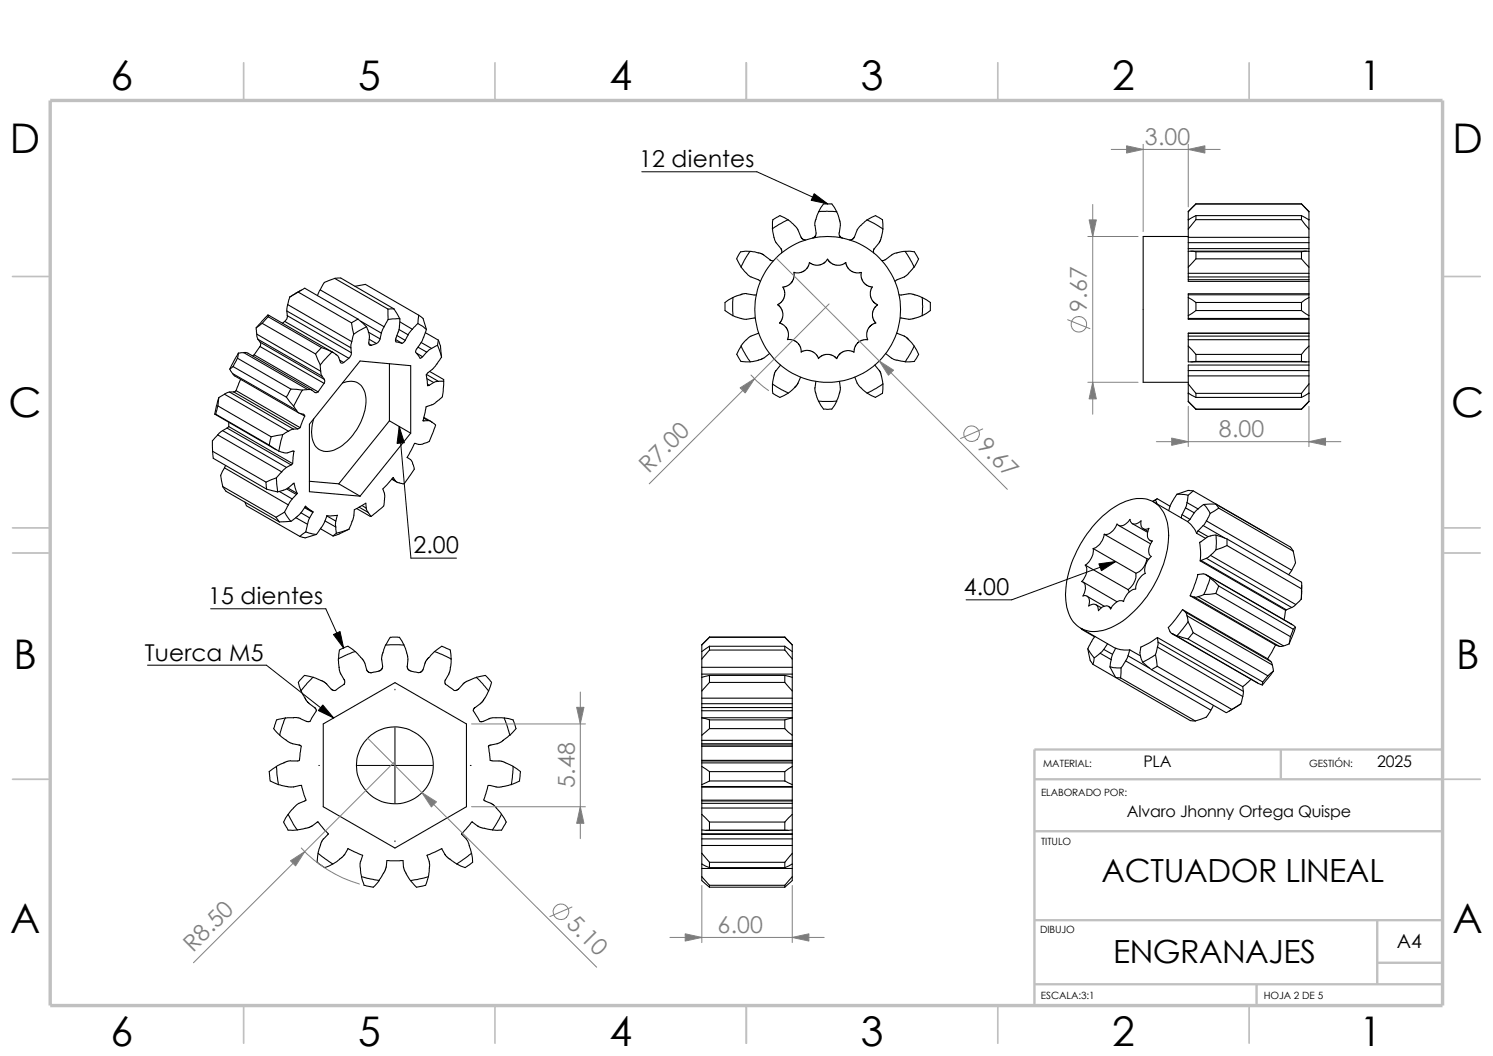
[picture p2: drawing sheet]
<svg xmlns="http://www.w3.org/2000/svg" width="297mm" height="210mm" viewBox="0 0 297 210" stroke-linecap="round" stroke-linejoin="round" font-family="sans-serif">
<g fill="none" stroke="#c0c0c0" stroke-width=".34">
<path d="M48.5 12.5v7.5M98.5 12.5v7.5M148.5 12.5v7.5M198.5 12.5v7.5M248.5 12.5v7.5M2.5 55h7.5M287 55h7.5M2.5 105h7.5M2.5 110h7.5M287 105h7.5M287 110h7.5M2.5 155h7.5"/>
<path d="M287 155h7.5M48.5 200v7.5M98.5 200v7.5M148.5 200v7.5M198.5 200v7.5M248.5 200v7.5"/>
</g>
<path d="M205.8 155h81.2M254.8 149.1v5.9M287 149.1h-81.2v50.9M205.8 165.3h81.2M205.8 183h81.2M205.8 195.7h81.2M250 195.7v4.3M274 183v12.7M274 191.5h13" fill="none" stroke="#c0c0c0" stroke-width=".47"/>
<path d="M10 20h277v180h-277z" fill="none" stroke="#c0c0c0" stroke-width=".68" stroke-linecap="butt"/>
<g fill="none" stroke="#000" stroke-width=".21">
<path d="M57.6 59.1l-.4 1.5M59.3 58.1l1.3-.8 10.6 6.2M59.3 58.1l-1.7 1M59.3 58.1l10.6 6.1M59.9 57.7l-2.3 1.4M63.7 57.7l12.7 7.3M63.7 57.7l-.5 1.1M66.6 55.4l-2.1 .8-.8 1.5M66.6 55.4l10.6 6.1M66.6 55.4l1.2-.1 10.6 6.1M70.6 56.9l2.1-.3 10.6 6.1M145.8 59.2v3.6"/>
<path d="M145.8 59.2l-1.6 1v1.6l1.6 1M147.4 50l-.8 1.5 .8 1.6 1.7 1.8 1.7 .7 .5 .4M147.4 58.6l1.1-.2 2 .2M147.4 58.6l-1.6 .6M149.2 50l1.7 .3M149.2 50l-1.8 .1M149.2 50l-1.8 3.1M150.8 50.3l.9 .2 1.5 1.1M153.1 51.6l.8 .3M156.8 43.7l-1.6-.8-1.3 .7a1.79 1.79 0 0 0-.2 1.5v.9l.5 1.9 1.2 1.6 .1 .8M156.8 43.7l-1.7 .9-1.5 .9M156.8 43.7l1.7 1.6 .8 1.9"/>
<path d="M157.9 54.2v1l-.4 .9-.7 .7-1.1 .3 .4 .8-.1 1.2-.5 .9-.8 .6M159.3 47.1l.5 .5 .5 .1M162.1 44.8l.2 2-.4 .4-.3 .1M162.8 42.1l1.7-.1 2 .1-1-1.5h-1.7l-.5 .7-.8 1.6-.3 1-.1 .9M164.6 51.6l-.6 .7-.8 .4h-.9l-.9-.2a.21 .21 0 0 0-.3-.2 .21 .21 0 0 0-.1 .2l-.4 .8-.7 .7-.9 .3-1.1-.2M164.6 51.5l.7 .8 1 .4h1.2l.8-.5M166.5 42.1l.5 1.6M166.9 46.3l.2 .7 .5 .4M167 43.7l.2 1.1-.2 1.6M168.2 52.2l.4 1 .7 .7 .8 .3 .8 .1a.21 .21 0 0 1 .3-.1 .21 .21 0 0 1 .1 .3l.1 .8 .4 .9 .7 .6 1.1 .3M172.5 43.7l1.3 .7 1.8 1.2M173.5 57.1l-.4 .9v.8l.5 1 .7 .7a.21 .21 0 0 1 .2 .2 .21 .21 0 0 1-.2 .2l-.5 .6-.2 .8 .1 1.2 .5 .8"/>
<path d="M175.3 47.2l-.4 1.1-1.1 1.3v.7M175.6 45.6l-.3 1.6M175.6 45.6v-1.9l-1.4-.8a7.5 7.5 0 0 0-2.7 1.6l-1 1.2-.7 1.7-.4 .3h-.4M178.9 58.6l2.3-.2 .7 .2M180 50l1 1.4 .9 1.7 .9-1.6M181.8 53.1l-1.5 1.7-1.9 .9-.3 .3M181.9 58.6l1.6 .6 1.6 1v1.6l-1.6 1M182.7 51.5l-.8-1.4-2.2-.1-1.8 .4-1.8 1.2-.7 .2M183.5 59.1v3.7M236.4 59.2l1.5 1M236.4 50l1.5 .1M236.4 47h-9v29h9"/>
<path d="M236.4 49.4v.6M236.4 58.6h24M236.4 54.4h24M236.4 55.1h24M236.4 43.7h.1M236.4 48.3v1.1M236.4 55.1v.5M236.4 55.6h24M236.4 47.2h24M236.4 48.3h24M236.4 49.4h24M236.4 59.2v3.6"/>
<path d="M236.4 58.6v.6M236.4 53.1v1.3M236.4 50v3.1M236.4 54.4v.7M236.4 55.6v.4h24M236.4 45.6v1.6M236.4 43.7v1.9M236.4 47.2v1.1M236.4 42.1v1.6M236.9 50h23M237.9 51.5l-1.5 1.6M237.9 43.7l-1.5 1.9"/>
<path d="M237.9 42.9l-1.5 .8M237.9 40.6l-1.5 1.5M237.9 40.6h.1M237.9 40.6h21M237.9 51.5h21M237.9 50.1h21M237.9 43.7h21M237.9 42.9h21M237.9 50.1v1.4M237.9 42.9v.8M258.9 50.1v1.4M258.9 42.9v.8"/>
<path d="M258.9 51.5l1.5 1.6M258.9 42.9l1.5 .8M258.9 43.7l1.5 1.9M258.9 40.6l1.5 1.5M258.9 40.6h.1M260.3 43.7h.1M260.4 59.2l-1.5 1M260.4 50l-1.5 .1M260.4 58.4h-24v.2M260.4 49.4v.6M260.4 43.7h.1M260.4 48.3v1.1"/>
<path d="M260.4 55.1v.5M260.4 59.2v3.6M260.4 58.6v.6M260.4 50v3.1M260.4 53.1v1.3M260.4 58.4v.2M260.4 54.4v.7M260.4 56v2.4M260.4 55.6v.4M260.4 43.7v1.9M260.4 45.6v1.6M260.4 47.2v1.1"/>
<path d="M260.4 42.1v1.6M43.5 79.1l-.2 1.6M43.5 79.1l-.8 3.3h.2M44.7 78.4l-1.2 .7M44.7 78.4l12.7 7.4M45.7 78l12.7 7.3M45.7 78l-1 .4M45.7 73.4l.6 .9M46.3 74.3l.3 .4 12.8 7.4M46.3 74.3l12.7 7.3M46.4 72.9l-.7 .5M46.4 72.9l10.6 6.1"/>
<path d="M46.5 77.9l12.7 7.4M46.5 77.9l-.8 .1M46.9 77.7l-.4 .2M46.9 77.7l12.8 7.3M47.2 71.2l-.8 1.7M47.2 71.2l10.7 6.2M47.4 70.2l-.2 1M47.4 70.2l-1.7 3.2M47.9 75.4l-1 2.3M48.5 70.1l-1.1 .1M48.5 70.1l12.7 7.4M48.5 70.1l.8 .1 12.8 7.4"/>
<path d="M50.5 70.6l-.3 .1M50.5 70.6l12.8 7.3M51 65.2l.1 1.3M51.1 66.5l12.7 7.3M51.1 66.5l.2 1M51.3 67.5l12.8 7.3M51.3 67.5l.5 .6M51.7 68.9l-1.2 1.7M51.7 68.9l12.8 7.3M51.8 68.1l12.7 7.3M51.8 68.1l.1 .4-.2 .4M52.2 64.3l-1.2 .9"/>
<path d="M52.2 64.3l10.6 6.1M53.3 62.7l-2.3 2.5M53.3 62.7v.3M53.3 62.7l13 7.4M53.3 63l10.7 6.1M53.3 63l-1.1 1.3M56.6 63.9l-.4 .4M56.6 63.9l12.8 7.3M57 79l1.4 1.8M57.1 61.8l12.7 7.4M57.1 61.8v1M57.1 62.8a1.17 1.17 0 0 1-.5 1.1"/>
<path d="M57.1 62.8l12.8 7.3M57.2 60.6l-.1 1.2M57.2 60.6l12.8 7.3M57.9 77.4l2.3 .2M57.9 77.4l-.9 1.6M60.2 77.6l-1.8 3.2M61.2 77.5l-1 .1M61.2 77.5l.9 .1M62.1 77.6l.7 .5 .5-.2M62.8 70.4l.9 2.2M63.7 72.6l.1 1.2M63.8 73.8l.3 1"/>
<path d="M64 69.1l-1.2 1.3M64 69.1l2 .9M64.1 74.8l.4 .6M64.5 76.2l-1.2 1.7M64.5 75.4l.1 .5-.1 .3M66 70l1.3 .8 .4 1.2a.39 .39 0 0 0 .7 .1M66 70l-2.3 2.6M66.8 70.5l.1 .1M67.6 71.6l.8 .5M68.1 76.2a3.1 3.1 0 0 1 4.7 2.8 11.5 11.5 0 0 1-6.4 10.5 3 3 0 0 1-4.3-2.6v-2l.3-1.6M69.4 71.2l-1 .9M69.8 69.2l.1 .9"/>
<path d="M69.9 70.1l-.1 .5-.4 .6M69.9 64.2l.5 2.3M70 67.9l-.2 1.3M70.4 66.5l-.4 1.4M71.2 63.5l1.7 1.5M71.2 63.5l-1.3 .7M71.8 63.9l4.1 2.4M72.9 65l-2.5 1.5M72.9 65l.6 1.8-.1 1.4a.4 .4 0 0 0 .1 .4 .4 .4 0 0 0 .4 .1M73.3 66.1l2.3 1.3M73.4 68.4l.5 .3M73.4 67.5l1.5 .8"/>
<path d="M74.9 68.3l-1 .4M75.6 67.4l-.2 .4-.5 .5M75.9 66.3l-.3 1.1M76.4 65l-.5 1.3M77.2 61.5v2M77.2 63.5l-.8 1.5M77.5 72.3v11.4M78.4 61.4l-1.2 .1M78.4 61.4l1.1 2M78.7 67.5l1.3 .8M79 66.7l1.6 1M79.4 65.5l1.8 1.1"/>
<path d="M79.5 63.4l-2.3 .1M79.5 63.4l-.1 2-.7 1.9a.48 .48 0 0 0 0 .6 .48 .48 0 0 0 .5 .2l.8 .2M79.5 64l2.5 1.5M80.6 67.7l-.6 .6M81.2 66.6l-.6 1.1M82 65.5l-.8 1.1M82.8 70.2l1.3 .8M83.1 69l1.8 1M83.1 64.3l-1.1 1.2M83.1 64.3l1.7 1.2M83.3 62.7l-.2 1.6M83.3 62.7l.9 .6 .6 2.2"/>
<path d="M83.8 68.1l2.1 1.2M84.6 66.2l2.6 1.4M84.8 74.5l2.4 1.4M84.8 65.5l-.9 2.4-1.1 1.6a.74 .74 0 0 0 .3 1.1l.4 .5a.34 .34 0 0 0 .3 .1 .34 .34 0 0 0 .3-.2M84.9 70l-.8 1M84.9 75.3l1.4 .8M85 76.4l.4 .2M85.5 73.9l2.8 1.6v.3M85.9 69.3l-1 .7M86.3 76.1l-.9 .5M87 68.7l.8 2.3M87 68.7l-1.1 .6"/>
<path d="M87.2 67.6l-.2 1.1M87.2 67.6l.4 1.2 .2 2.2M87.2 75.9l-.9 .2M87.8 71l-1.2 1.8-1.6 1.4a.84 .84 0 0 0-.1 1.1l.1 1.4 .4-.1M88.3 75.8l-1.1 .1M88.3 75.8l-.1 1.9a2.22 2.22 0 0 1-1.3 2.2l-.8 .5-1.3 .5-.6 2.8h.1M145.8 62.8l2.3 .7 2.1-.3M146.6 70.5l.8-1.7 .9 1.7 .9 1.4M146.6 70.4l.8 1.5a7.3 7.3 0 0 0 3.8-.4l.7-.3M150.9 66.3l-1.8 .7-1.7 1.8M153.1 70.3l-1.2 .9M153.7 76.4l3.1 1.7"/>
<path d="M154.7 60.6l.7 .7 .3 1-.1 1.1-.5 .9 .8 .3 .8 1.1 .1 1.2-.2 .6M155.3 72.6l-1.2 1.6-.4 2.2M156.7 67.6h1l.8 .4 .7 1 .2 1 .9-.3 1.2 .2 1 .7 .3 .7M159.3 75l-.6 1.3-.9 1.1a7.5 7.5 0 0 1-2.6 1.6l-.9-.4a1 1 0 0 1-.6-1.3v-.9M162.3 75.9l-.2 1.2 .2 1.1M162.3 78.2l.5 1.6M162.8 71.3l.6-.5 .9-.3 1.1 .1 .6 .3 .5 .4M167 78.2l-.5 1.4a2.92 2.92 0 0 1-1 1.8h-1.7l-.9-1.6h3.5M167 75.9l.2 1.2M167.2 77.1l-.2 1.1M169.9 70l-.9-.3-1.2 .2-.9 .7-.4 .7M170.1 75l.8 1.7 1.6 1.5"/>
<path d="M172.6 67.6h-1.1l-.8 .5-.6 .9-.2 1M174 72.6l.9 1.1M174.2 64.2l-1 .5-.6 1-.2 1.3 .2 .6M174.9 73.7l.4 .6 .3 2.1M175.6 76.4l-3.1 1.8M175.6 76.4v1.8l-1.4 .8-1.7-.8M176.2 70.3l1.6 1.2 2.3 .4M178.4 66.3l1.5 .5M179.1 63.2l1.7 .3 1.1-.2M179.9 66.8l1 .9 1 1.1M181.9 68.8l.9 1.7-.4 .7-.5 .7-1.8 .1zM183.5 62.8l-1.6 .5"/>
<path d="M236.4 68.8l1.5 1.7M236.4 76.4l1.5 1.8M236.4 78.2l1.5 .8M236.4 79.8l1.5 1.6M236.4 63.3h24M236.4 67.6h24M236.4 66.8h24M236.4 66.3h24M236.4 66.3v.5M236.4 78.2h.1M236.4 74.8h24M236.4 73.7h24"/>
<path d="M236.4 62.8v.5M236.4 67.6v1.2M236.4 68.8v3.2l1.5-.1M236.4 63.3v.2h24M236.4 66.8v.8M236.4 74.8v1.6M236.4 76.4v1.8M236.4 73.7v1.1M236.4 78.2v1.6M236.9 72h23M237.9 61.8l-1.5 1M237.9 60.2h21"/>
<path d="M237.9 61.8h21M237.9 70.5h21M237.9 71.9h21M237.9 78.2h21M237.9 79h21M237.9 60.2v1.6M237.9 70.5v1.4M237.9 78.2v.8M258.9 60.2v1.6M258.9 70.5v1.4M258.9 78.2v.8M258.9 61.8l1.5 1"/>
<path d="M258.9 71.9l1.5 .1M260.3 78.2h.1M260.4 68.8l-1.5 1.7M260.4 72v.6M260.4 66.3h-24M260.4 76.4l-1.5 1.8M260.4 78.2l-1.5 .8M260.4 79.8l-1.5 1.6M260.4 72.6h-24v1.1M260.4 66.3v.5M260.4 72.6v1.1M260.4 78.2h.1"/>
<path d="M260.4 62.8v.5M260.4 68.8v3.2M260.4 67.6v1.2M260.4 63.3v.2M260.4 66.8v.8M260.4 63.5v2.8M260.4 66.3h.1M260.4 74.8v1.6M260.4 76.4v1.8M260.4 73.7v1.1M260.4 78.2v1.6M42.3 89.7l.1 1.4 10.6 6.2"/>
<path d="M42.3 89.7l10.6 6.2M42.8 82.4l12.1 7.1M42.9 82.4l10.7 6.1M43.3 86.5l-1.1 1.2 .1 2M43.3 86.5l12.7 7.4M43.3 80.7l10.6 6.2M43.3 80.7l-.4 1.7M44.3 85.6l-1 .9M44.3 85.6l12.7 7.4M44.3 96.8l.7 .9 10.6 6.1M44.3 96.8l10.6 6.1M44.7 93l12.7 7.4"/>
<path d="M44.7 93l-.8 1.5 .4 2.3M44.9 92.6l-.2 .4M45.2 85.1l12.7 7.4M45.2 85.1l-.9 .5M45.5 84.8l12.7 7.4M45.5 84.8l-.3 .3M45.6 84l-.1 .8M48.7 99.9l.3 .7 10.6 6.1M52.9 95.9l.1 1.4M53 97.3l2.2 .5M53.6 88.5l1.9 1.2M53.9 86.9l-.3 1.6"/>
<path d="M55 95l-2.1 .9M55 95l.2 2.8M55.2 97.8l1.8-.6 1.5-1.1 .6 2M55.5 89.7l1.2 .4 1.8-.4M55.6 97.7l2.5 1.5M56 93.9l-1 1.1M56.2 86.4l-2.3 .5M56.2 86.4l-.7 3.3M57 93l-1 .9M57 97.2l2 1.1M57.3 97.1l1.8 1M57.4 85.8l-1.2 .6"/>
<path d="M57.9 92.5l-.9 .5M58.1 99.2l-.7 1.2M58.2 92.2l-.3 .3M58.4 85.3l-1 .5M58.4 80.8l.6 .8M58.5 89.7l-.3 2.5M58.5 89.7h.1M59 98.3l-.9 .9M59 81.6l.4 .5 1 .3 .2 .4M59.1 98.1l-.1 .2M59.2 85.3h-.8M59.7 82.2l.9 .6"/>
<path d="M59.7 85l-.5 .3M60.6 82.8l-.9 2.2M61.6 95.7l5.8 .5M67.4 96.2l4.2 2.5M76.2 97.2l.3 1.3v1.1a1.78 1.78 0 0 1-1.1 1.8l-1.6 1.3M76.2 97.2h.1M77.5 83.7l-10.1 12.5M77.5 83.7l4.2 2.4M77.9 95.3l1.1 .6M78 95.2l.7 .4M78.2 95h.1M78.2 95l.5 .6"/>
<path d="M78.2 95l-2 2.2M81.7 86.1v-13.4l-10.1-.9-10 12.6v13.4l10 .9M81.7 86.1l-10.1 12.6M84.2 83.6l.1 .1M84.3 83.1l.8 .6M84.3 83l1.4 .8M85.1 83.7h-.8M85.1 83.7l.8 .2M85.9 83.9v.1M85.9 83.9l.2 .2a.75 .75 0 0 1 .3 1.2l-.7 1.7a1.61 1.61 0 0 1-1.5 1.2l-.9 .2-.8-.2-1.5 2.8 .8 .6 .4 .9a1.25 1.25 0 0 1-.3 1.6l-1 1.4a.89 .89 0 0 1-1.4 .6l-.4-.1-.4-.4M229.5 99.8l6.7 3.9M229.9 99.4l-.6 .3"/>
<path d="M229.9 99.4l.3 .8M230.2 99.2l-.3 .2M230.2 99.2l-.9 .5M230.2 99.2l2.5 1.5M234.1 98.3l2.2 .2M234.1 98.3l-1 1.6-.6 1.7M236.1 99.9l2.2 1.3M236.1 99.9l-.3 1.1M236.3 98.5l-.2 1.4M237.4 97.6l19.3 11.2 .6 .8M237.4 97.6l-1.1 .9M237.4 97.6l-1.1-.1-2.2 .8"/>
<path d="M237.9 81.4h.1M237.9 81.4h21M258.9 81.4h.1M54.9 102.9l.7 .9M56.6 101.9l-1.7 1M56.6 101.9l1.3 1.8M57.4 100.4l-.8 1.5M57.9 103.7l-2.3 .1M58.8 103l2.4 1.3M59.9 102l1.7 1M60.6 101l1.6 .9M60.7 100.8l1.4 .9"/>
<path d="M60.8 105.8l-1.2 .9M60.8 105.8l2.1 .5M61.2 104.3l-.4 1.5M61.6 103l-.4 1.3M62.2 101.9l.1-.1-1.5-1.1-1 1.4-1.9 1.6M62.2 101.9l-.6 1.1M62.9 106.3l-2.2 .7-1.1-.3M63.8 105.2l2.5 1.4M64.6 103.6l2.2 1.2M65 102.6l-.8 2-1.3 1.7M65 102.6l1.8 1M66.8 103.6v1.2"/>
<path d="M66.8 104.8l.1 1.2M66.9 106l-.6 .6M67.1 102.5h.1M67.1 102.5l-.3 1.1M67.1 102.5l-2.1 .1M69.4 105.2l-2 1.1-1.1 .3M69.4 105.2l-2.5 .8M71 101.1l2.8 1.6M71.5 100.9l1.7 1M72 100.5l.9 .5M72.9 101l-.1-.9-2.3 1.3-.3 2-.8 1.8M72.9 101l.3 .9"/>
<path d="M73.2 101.9l.6 .8M215.4 115.7l6.8 4M215.9 112.4l8.5 4.9M215.9 112.4a2.69 2.69 0 0 1-.7 3.3 1.51 1.51 0 0 1 .5 2.2l-.3 .6a1.02 1.02 0 0 1 1.1 .3 1.02 1.02 0 0 1 .2 1.1l-.1 .6a1.07 1.07 0 0 1 1.1-.3 1.07 1.07 0 0 1 .8 1v.3a1.56 1.56 0 0 1 2.2-.8l.2 .4a2.46 2.46 0 0 1 2.5-1.6l.1 .1M216.2 118.6l3.5 2M217.5 109.1l8.5 4.9M217.5 109.1a3.6 3.6 0 0 1-1.6 3.3M218.8 103.2a11.8 11.8 0 0 1 8.4-4.1 5.5 5.5 0 0 1 5 4.9 19.3 19.3 0 0 1-3.1 13.3 19.3 19.3 0 0 1-8.6 7.7 5.9 5.9 0 0 1-6.3-.6 8.7 8.7 0 0 1-2.2-7.5 23.3 23.3 0 0 1 6.8-13.7zM219.7 106.3a3.4 3.4 0 0 1-2.2 2.8M219.7 106.3l8.5 4.8M219.7 106.3a2.66 2.66 0 0 0 2.5-2.1 1.42 1.42 0 0 0 2.2-.4l.4-.5a.98 .98 0 0 0 .6 .9 .98 .98 0 0 0 1.1-.2l.5-.4a1.12 1.12 0 0 0 .1 1.2 1.12 1.12 0 0 0 1.2 .4l.3-.1a1.68 1.68 0 0 0 .4 2.5h.2a2.62 2.62 0 0 0-.3 3l.1 .1a3.3 3.3 0 0 0-1.2 3.3 3.6 3.6 0 0 0-1.9 3.1 3 3 0 0 0-2.4 2.5M222.5 104.5l6.4 3.7"/>
<path d="M223.4 119.5l.1 .1M224.4 117.3l.2 .4M225.3 104.1l3 1.8M226 114a3.7 3.7 0 0 1-1.6 3.3M227.4 105.2l.9 .5M228.2 111.1l.3 .1M228.2 111.1a3.6 3.6 0 0 1-2.2 2.9M228.7 107.4l.5 .3M235.2 102.4l-.2 .6M235.2 102.4l1.5 .9M235.8 101l-.6 1.4M235.8 101l1.8 1"/>
<path d="M236.2 103.7a6.3 6.3 0 0 1 1.8 2.3M236.7 103.3l-.5 .4M236.8 118.5l16.9 9.8M236.8 118.5l.8 .2M237.6 118.7l17 9.9M237.6 102l-.9 1.3M238 106l1.8 1.1M238.3 101.2l-.7 .8M238.3 105.6l2 1.1M238.3 118.7l17 9.7M238.3 118.7h-.7M238.3 105.6l-.3 .4"/>
<path d="M238.8 111.5l16.9 9.9M238.9 111.5l17 9.8M238.9 111.5h-.1M239.4 104.5l-1.1 1.1M239.4 104.5l4.3 2.5M239.5 100.3l-1.2 .9M239.5 118.2l-1.2 .5M239.5 100.3l2.4-.1 .5 .8M239.5 100.3l.5 .6 .7 1.2M239.9 114.3l17.1 9.9M240 103.6l-.6 .9M240 111l-1.1 .5"/>
<path d="M240 111l17 9.8M240 103.6l17 9.8M240.1 114.4l17.2 9.9 .4 .5M240.7 115l-1.2 3.2M240.7 102.1l-.7 1.5M240.7 115l1.7 1.5M240.7 115l-1.1-.8-1.3 .1-.5 1.6-1 2.6M240.8 110.4l-.8 .6M240.8 110.4l17 9.8M241.9 118l-2.4 .2M241.9 118l14.8 8.6M241.9 106.4l-1.5 .3-1.8 1.2a11.4 11.4 0 0 1 .2 3.6"/>
<path d="M241.9 106.4v2.9M241.9 106.4l2.2 .8M241.9 109.3l-1.1 1.1M242.4 116.5l-.5 1.5M242.4 101l-1.7 1.1M242.4 116.5l14.9 8.6M242.4 101l14.9 8.6M244.1 107.2v1.3M244.1 108.5l-2.2 .8M244.1 107.2l14.8 8.6v1.3M244.1 108.5l14.8 8.6M257 113.4l-.6 .9"/>
<path d="M257.3 109.6l.4 2.3-.7 1.5M258.9 119.2l-1.1 1M258.9 117.1v2.1M259 116.4l-.1 2.8M60.7 138.9l.4 .6 1.5 1.2 .3 .4v.3l-1.2 2.1M62.3 134.7l-2 2.2a.88 .88 0 0 0 0 1.3l.4 .7M62.3 134.7l1.8 .7 .9 .7M62.3 134.7l-1.7-.4-.9 .9-.3 .5 .5 1.7M65 136.1l1 1.1 .7 .1M67.4 132.7l.3 1.2 .8 1.3M68.5 135.1l.1 .3-.1 .7-1.7 1.2M70.7 129.6l-2.8 1.1a.68 .68 0 0 0-.5 1l.1 1"/>
<path d="M70.7 129.6l1.1 1.2M70.7 129.6l-1.1-.8a.98 .98 0 0 0-1.2 .1l-.9 .4-.1 1.8M71.8 130.8l.8 1.1M72.6 132l.5 1.5 .3 .2 .5 .1M76.1 132.5v.4l-.4 .5-1.8 .4M76.2 129.8l-.3 1.1 .2 1.6M76.8 128.3l.2-.4a1.56 1.56 0 0 1 2-1.2h.5l.8 1.6M76.8 128.3h3.5M76.8 128.3l-.6 1.5M80.3 128.3l.7 1.9 .1 1M81.2 131.2l-.2 1.6 .4 .5 .3 .1M86.4 129.6l3.3 1.5"/>
<path d="M88.7 136.1l1.6 1.2M89.7 131.1l-.1-1.8-1.7-.8-1.5 1.1-1.4 1.5-.4 .6-.4 1.5-.4 .4-.6 .2-1.5-.3M89.7 131.1l-.2 2.4-1 1.8 .1 .8M94.7 134.7l2.5 2.7M97.2 137.4l-1.2 2.2-1.6 1.1-.3 .7 1.4 2.1h.5l1.7-.7 .9-.1M97.8 135.7l-1.2-1.4-.9 .2-1.3 .3-1.6 .7-.5 .3-1.2 1.3-.7 .2M97.8 135.7l-.6 1.7M139.6 134.1v.6M139.6 140v.7M139.6 138.9h18M139.6 140h18M139.6 132.7h18"/>
<path d="M139.6 134.1h18M139.6 137.4v1.5M139.6 134.7v2.7M139.6 138.9v1.1M139.6 131.1v1.6M139.6 129.6v1.5M139.6 132.7v1.4M139.6 128.3v1.3M141.1 135.7l-1.5 1.7M141.1 134.3l-1.5 .4M141.1 129.3l-1.5 1.8M141.1 128.5l-1.5 1.1"/>
<path d="M141.1 126.7l-1.5 1.6M141.1 126.7h.1M141.1 126.7h15M141.1 135.7h15M141.1 134.3h15M141.1 129.3h15M141.1 128.5h15M141.1 134.3v1.4M141.1 128.5v.8M156.1 134.3v1.4M156.1 128.5v.8M156.1 135.7l1.5 1.7"/>
<path d="M156.1 134.3l1.5 .4M156.1 129.3l1.5 1.8M156.1 128.5l1.5 1.1M156.1 126.7l1.5 1.6M156.1 126.7h.1M157.6 134.1v.6M157.6 140v.7M157.6 137.4v1.5M157.6 134.7v2.7M157.6 138.9v1.1M157.6 131.1v1.6M157.6 129.6v1.5"/>
<path d="M157.6 132.7v1.4M157.6 128.3v1.3M215 124.9l6.9 4M215.2 125.1v.1l2.6 1.5M216.4 129l.5 2.3 .5 .8M216.4 129l1.3 1.8M217.4 132.1l19.4 11.2 1 .1M217.7 130.8l-.3 1.3M217.8 126.6l-.5 .7-.9 1.7M218 120.3l1.1 .6M218.9 129.9l-1.2 .9M218.9 129.9l2.2 1.3"/>
<path d="M219.6 129.2l1.7 .9M219.6 129.2l-.7 .7M220.3 128l-.7 1.2M220.5 120.6l.6 .3M220.8 132.6l2.2 .2M220.8 132.6l1.2 2.1 .9 .1M221.1 131.2l-.3 1.4M221.3 130.1l-.2 1.1M222.9 134.8l14.9 8.6M223 132.8l-.1 2M223.9 131.4l17 9.8M223.9 131.4l-.9 1.4"/>
<path d="M224.4 130.4l4.3 2.5M224.4 130.4l-.5 1M224.7 129.2l2.2 1.2M224.7 129.2l-.3 1.2M224.7 129.2a5.8 5.8 0 0 1-2.7-.3l-.7 1.2M227.3 131.7l1.8 1.5M229.1 133.2l14.8 8.5 1.2-.6M229.9 130.2l.3 2.3M229.9 130.2l-2.6 1.5M230.2 132.5l-1.1 .7M230.2 132.5l14.9 8.6M230.3 128.7l-.4 1.5"/>
<path d="M230.3 126.8l16.9 9.8M230.3 128.7l16.9 9.8M230.3 126.8l.1 .9M230.3 126.8l-1.7 1.1-1.7 .8-.1 1.6 .5 1.4M230.4 127.7l17 9.8M230.4 127.7l-.1 1M233.1 126l17.3 9.9 .7 .3M234.1 126.4l2.2 .7M235.2 121.2l17 9.8M235.2 121.2l.6 .6M235.2 121.2l-1.3 1.9-1.5 1.7 .6 1.1 1.1 .5M235.8 121.8l.3 .7"/>
<path d="M235.8 121.8l17 9.8M236.1 122.5l17 9.7M236.1 122.5l.2 1.2M236.3 123.7l1.1 2.1M236.3 127.1l14.9 8.5M236.3 123.7l-2.2 2.7M237.4 125.8l-1.1 1.3M237.4 125.8l14.8 8.6M246.8 140l-1.7 1.1M246.8 140l-2.3 1.4M247.2 136.6l.2 .9M247.2 138.5l-.4 1.5"/>
<path d="M247.4 137.5l-.2 1M248.9 135.1l-1.7 1.5M250.1 135.8h.1M251.2 135.6l-.1 .6M252.2 131l.6 .6M252.2 134.4l-1 1.2M252.8 131.6l.3 .6M253.1 132.2l.2 1.3M253.3 133.5l-1.1 .9M253.3 133.5l-2.2 2.7M253.7 128.3l-1.5 2.7M253.7 128.3l.9 .3"/>
<path d="M255.3 128.4l-.7 .2M255.7 121.4l-.3 1.9M255.9 121.3l-.2 .1M256.5 128.1l-1.2 .3M256.7 126.6l-.2 1.5M257 120.8l-1.1 .5M257.3 125.1l-.6 1.5M257.7 124.8l-1.2 3.3M257.7 124.8l-.4 .3M257.8 120.2l-.8 .6M55 152.4l-1.4 1.1 .1 1.4 .1 .4 1.6 .7M55 152.4l.4 3.6"/>
<path d="M55.4 156l1.6 .4M56.5 151.7l-1.5 .7M56.8 142.8l-1.3 .2a.99 .99 0 0 0-.8 1l-.3 .9 1.6 1.6 1 .7M56.8 142.8l-1.2 3.4M56.8 142.8l2.3-.1 .7 .2 1.2 .6h.6M56.9 147.2l.9 .6 1.7 .4M57.8 151.3l-.7 .1-.6 .3M59.5 148.1l.4 .3-.3 2.8-.3 .1h-1.4M60 156.2l.9 2.9-1.9 1-1.7 1.9M60 156.2l-2.1 .3-.9-.1M64.3 144l14.3-8.2 14.2 8.2v16.4l-14.2 8.3-14.3-8.3zM96.3 159.1l.2 .2"/>
<path d="M96.5 159.3l1.3 .5 .9 .9M97.5 151.2l.5 .1M98 151.3h1.6l1 .4M98.7 142.7l1.6 .1 1.8 .4 .6 1.7-1.3 1.3M98.7 156.5l-1.6-.3-.9 2.9M100.2 147.2l-1 .6-1.7 .4-.3 .2 .3 2.8M100.3 142.8l1.1 3.4M100.6 151.7l1.3 .6 1.6 1.2-.2 1.8M101.4 146.2l-1.3 1M101.7 156l-1.9 .5h-1.1M102.1 152.4l-.4 3.6M103.4 155.3l-1.7 .7"/>
<path d="M139.6 152.4l1.5 1.1M139.6 142.8l1.5 .4M139.6 142.7v.1M139.6 156.4v.1M139.6 151.2v.1M139.6 141.4v1.3M139.6 151.3h18M139.6 142.7h18M139.6 156.5h18M139.6 151.7h18M139.6 156.4h18M139.6 147.2h18"/>
<path d="M139.6 147.9h18M139.6 148.2h18M139.6 147.9v.3M139.6 159.3v.5M139.6 159.8h18M139.6 151.2h18M139.6 148.4h18M139.6 159.3h18M139.6 159.1h18M139.6 140.7h18M139.6 141.4h18M139.6 152.4v3.6"/>
<path d="M139.6 151.7v.7M139.6 156v.4M139.6 142.8v3.4M139.6 146.2v1M139.6 151.3v.4M139.6 147.2v.7M139.6 159.8v.9M139.6 148.2v.2M139.6 148.4v2.8M139.6 156.5v2.6M139.6 159.1v.2M139.6 140.7v.7"/>
<path d="M141.1 155.3l-1.5 .7M141.1 144.9l-1.5 1.3M141.1 153.5h15M141.1 155.3h15M141.1 144.9h15M141.1 143.2h15M141.1 153.5v1.8M141.1 143.2v1.7M156.1 153.5v1.8M156.1 143.2v1.7M156.1 155.3l1.5 .7M156.1 144.9l1.5 1.3"/>
<path d="M157.6 152.4l-1.5 1.1M157.6 142.8l-1.5 .4M157.6 142.7v.1M157.6 156.4v.1M157.6 151.2v.1M157.6 141.4v1.3M157.6 147.9v.3M157.6 159.3v.5M157.6 151.7v.7M157.6 152.4v3.6M157.6 156v.4M157.6 146.2v1"/>
<path d="M157.6 142.8v3.4M157.6 151.3v.4M157.6 147.2v.7M157.6 159.8v.9M157.6 148.2v.2M157.6 148.4v2.8M157.6 156.5v2.6M157.6 159.1v.2M157.6 140.7v.7M240.9 141.2l-.9 1.4-2.2 .8M241.4 140.3l-.5 .9M57.3 162l1.8 3.1"/>
<path d="M57.3 162l-.9 1.5 .3 .6a1.4 1.4 0 0 0 2 1h.4M60.7 164.7l1.4-.4 1.1-.9 2.1 2.4-.9 1M60.7 164.8l-1.6 .3M63.3 169.7l2.9 2.1M63.3 169.7l-.2 1.8 1.5 1.1 1.8-.9 1.2-.8M63.7 168.1l-.4 1.6M64.3 166.8l-.5 .9v.4M69.2 168.7l2.9 1.4-.3 1.2M69.2 168.8l-.8 1.3-.9 .8M71.7 171.3l-.1 1.1 .3 2M71.9 174.4l3.5 .7-.2 .4a1.45 1.45 0 0 1-2.1 .7l-.7-.1zM80.3 172.4l-.1-1.2h-3.2l-.3 1.7-1.3 2.2"/>
<path d="M80.3 172.4l.1 .7 .4 .6M80.8 173.7l.9 1.4M85.2 174.4l-.4 1.2a.89 .89 0 0 1-.8 .6 1.42 1.42 0 0 1-2-.7l-.3-.4M85.2 174.4l-3.5 .7M85.4 172.7l-.2 1.7M88.5 169.9l1 1M88.5 169.9l-.6-1.1-2.9 1.3 .4 1.4v1.2M89.5 170.9l1.4 .9M93.8 169.7l.2 1.8-.7 .5-.8 .6-1.6-.8M96.4 164.7l1.6 .4M96.4 164.8l-1.3-.5-1.2-.9-2.1 2.4 1.2 1.3 .6 1.9a.75 .75 0 0 1-.3 1.1l-2.4 1.7M98.7 160.7l1.1 1.2"/>
<path d="M99.7 162l1 1.5-.3 .6a1.4 1.4 0 0 1-2 1h-.4zM139.6 162l1.5 1.5M139.6 171.8l1.5 .8M139.6 169.7l1.5 1.8M139.6 165.1v.7M139.6 171.8v.9M139.6 174.4l1.5 1.7M139.6 160.7h18M139.6 165.9v.9M139.6 168.1h18M139.6 165.8h18M139.6 166.8h18"/>
<path d="M139.6 165.9h18M139.6 172.7h18M139.6 160.7v1.3M139.6 162v3.1h1.5M139.6 169.7v2.1M139.6 168.1v1.6M139.6 166.8v1.3M139.6 165.8v.1M139.6 172.7v1.7M139.6 174.4v.7l1.5 1.3M140.4 165.1h16.4M141.1 163.5h15"/>
<path d="M141.1 165.1h15M141.1 171.5h15M141.1 172.6h15M141.1 176.1h15M141.1 176.4h15M141.1 163.5v1.6M141.1 171.5v1.1M141.1 176.1v.3M156.1 163.5v1.6M156.1 171.5v1.1M156.1 176.1v.3M157.6 162l-1.5 1.5"/>
<path d="M157.6 169.7l-1.5 1.8M157.6 171.8l-1.5 .8M157.6 165.1v.7M157.6 171.8v.9M157.6 174.4l-1.5 1.7M157.6 165.9v.9M157.6 160.7v1.3M157.6 162v3.1h-1.5M157.6 168.1v1.6M157.6 169.7v2.1M157.6 166.8v1.3M157.6 165.8v.1"/>
<path d="M157.6 172.7v1.7M157.6 174.4v.7l-1.5 1.3"/>
<circle cx="164.7" cy="61.6" r="14.5"/>
<circle cx="78.6" cy="152.2" r="7.6"/>
</g>
<path d="M127.7 34.2h22.9l14.1 6.4M79.4 84.8l2.3 26.2h9.1M222 111.7l-20.7 7.6h-9.1M29.3 132.3h23.7l13.4 10.5M41.9 121.1h22.9l3.6 7.8M78.6 137.1v.1M63.4 152.2h.1M71.1 152.2h15M78.6 144.7v15M93.6 152.2h.1M78.6 167.2v.2" fill="none" stroke="#000" stroke-width=".2"/>
<path d="M162 38.5l2.7 2.1-3.3-.8zM79.4 84.8l1 3.3-1.4 .1zM218.6 112.1l3.4-.4-2.9 1.8zM66.3 126.2l1.3-.6 .8 3.3zM64.2 140.2l2.2 2.6-3.1-1.5z" fill="#000" stroke="#000" stroke-width=".2"/>
<g fill="none" stroke="#808080" stroke-width=".2">
<path d="M221.1 29.7h21.6M227.4 28.7v17.4M236.4 28.7v12.4M154.4 51.3l46 46M216.4 47h10M217.4 40.7v41.7M149.4 74.6l1.2 1.3 2.3 1.8M164.9 60.5l-35.7 35.7M212.4 63.6l4.4 1.8M216.4 76h10M195.5 85.3l-4.4 1.9M230 87.8h36.7"/>
<path d="M236.4 80.8v8M260.4 80.8v8M115.4 137.6v29.2M73.2 146.8l45.5 45.6M78.7 151.3l-40.2 40.2M93.8 144h22.7M59.9 168.7a25.5 25.5 0 0 0 11.6 7.1M93.8 160.4h22.7M139.6 176.1v11.4M157.6 176.1v11.4M113.8 180.4l-4.4 1.9M133.3 186.4h30.7"/>
<circle cx="214.6" cy="64.5" r="1.56"/>
<circle cx="193.3" cy="86.3" r="1.57"/>
<circle cx="111.6" cy="181.3" r="1.55"/>
</g>
<g fill="#808080" stroke="#808080" stroke-width=".2">
<path d="M136.3 185.7l3.3 .7-3.3 .8z"/>
<path d="M157.6 186.4l3.3-.7v1.5z"/>
<path d="M174.9 71.8l2.9 1.8-1.1 1z"/>
<path d="M147.2 77.1l2.9-1.8-1.8 2.8z"/>
<path d="M83.9 157.6l2.9 1.9-1 1z"/>
<path d="M57.8 171.2l2.8-1.8-1.8 2.8z"/>
<path d="M114.7 140.7h1.5l-.8 3.3z"/>
<path d="M115.4 160.4l.8 3.3h-1.5z"/>
<path d="M236.4 29.7l3.3-.7v1.4z"/>
<path d="M224.1 29l3.3 .7-3.3 .7z"/>
<path d="M217.4 76l.7 3.3h-1.4z"/>
<path d="M216.7 43.7h1.4l-.7 3.3z"/>
<path d="M260.4 87.8l3.3-.7v1.5z"/>
<path d="M233.1 87.1l3.3 .7-3.3 .8z"/>
</g>
<g font-size="8.1">
<text x="22" y="17.9">6</text>
<text x="71.2" y="17.9">5</text>
<text x="121.2" y="17.9">4</text>
<text x="171.2" y="17.9">3</text>
<text x="221.2" y="17.9">2</text>
<text x="270.5" y="17.9">1</text>
<text x="1.9" y="30.4">D</text>
<text x="288.9" y="30.4">D</text>
<text x="1.7" y="83">C</text>
<text x="288.7" y="83">C</text>
<text x="2.7" y="133">B</text>
<text x="289.7" y="133">B</text>
<text x="2" y="185.5">A</text>
<text x="289" y="185.5">A</text>
<text x="22" y="207.9">6</text>
<text x="71.2" y="207.9">5</text>
<text x="121.2" y="207.9">4</text>
<text x="171.2" y="207.9">3</text>
<text x="221.2" y="207.9">2</text>
<text x="270.5" y="207.9">1</text>
</g>
<g font-size="6.3">
<text x="219.2" y="175.3">ACTUADOR LINEAL</text>
<text x="221.4" y="191.5">ENGRANAJES</text>
</g>
<g font-size="4.6" fill="#808080">
<text x="227.8" y="28.8">3.00</text>
<text x="216.2" y="62" transform="rotate(-90 216.2 62)">9.67</text>
<text x="194.2" y="88.9" transform="rotate(45 194.2 88.9)">9.67</text>
<text x="242.5" y="86.9">8.00</text>
<text x="129.1" y="94.2" transform="rotate(-45 129.1 94.2)">R7.0</text>
<text x="114.3" y="156.7" transform="rotate(-90 114.3 156.7)">5.48</text>
<text x="112.5" y="184" transform="rotate(45 112.5 184)">5.10</text>
<text x="142.8" y="185.5">6.00</text>
<text x="38.4" y="189.5" transform="rotate(-45 38.4 189.5)">R8.50</text>
</g>
<g font-size="4.6">
<text x="127.2" y="33.2">12 dientes</text>
<text x="82.3" y="110.1">2.00</text>
<text x="191.7" y="118.3">4.00</text>
<text x="41.4" y="120.1">15 dientes</text>
<text x="28.8" y="131.4">Tuerca M5</text>
</g>
<text font-size="3.9" x="277.9" y="188.5">A4</text>
<g font-size="3.2">
<text x="227.5" y="152.5">PLA</text>
<text x="273.9" y="152.5">2025</text>
<text x="224.2" y="162.5">Alvaro Jhonny Ortega Quispe</text>
</g>
<g font-size="2">
<text x="207.5" y="152.5">MATERIAL:</text>
<text x="260.4" y="152.5">GESTIÓN:</text>
<text x="207.1" y="158.3">ELABORADO POR:</text>
<text x="207.1" y="168.1">TITULO</text>
<text x="206.9" y="185.5">DIBUJO</text>
<text x="207.1" y="198.6">ESCALA:3:1</text>
<text x="251.5" y="198.6">HOJA 2 DE 5</text>
</g>
</svg>
